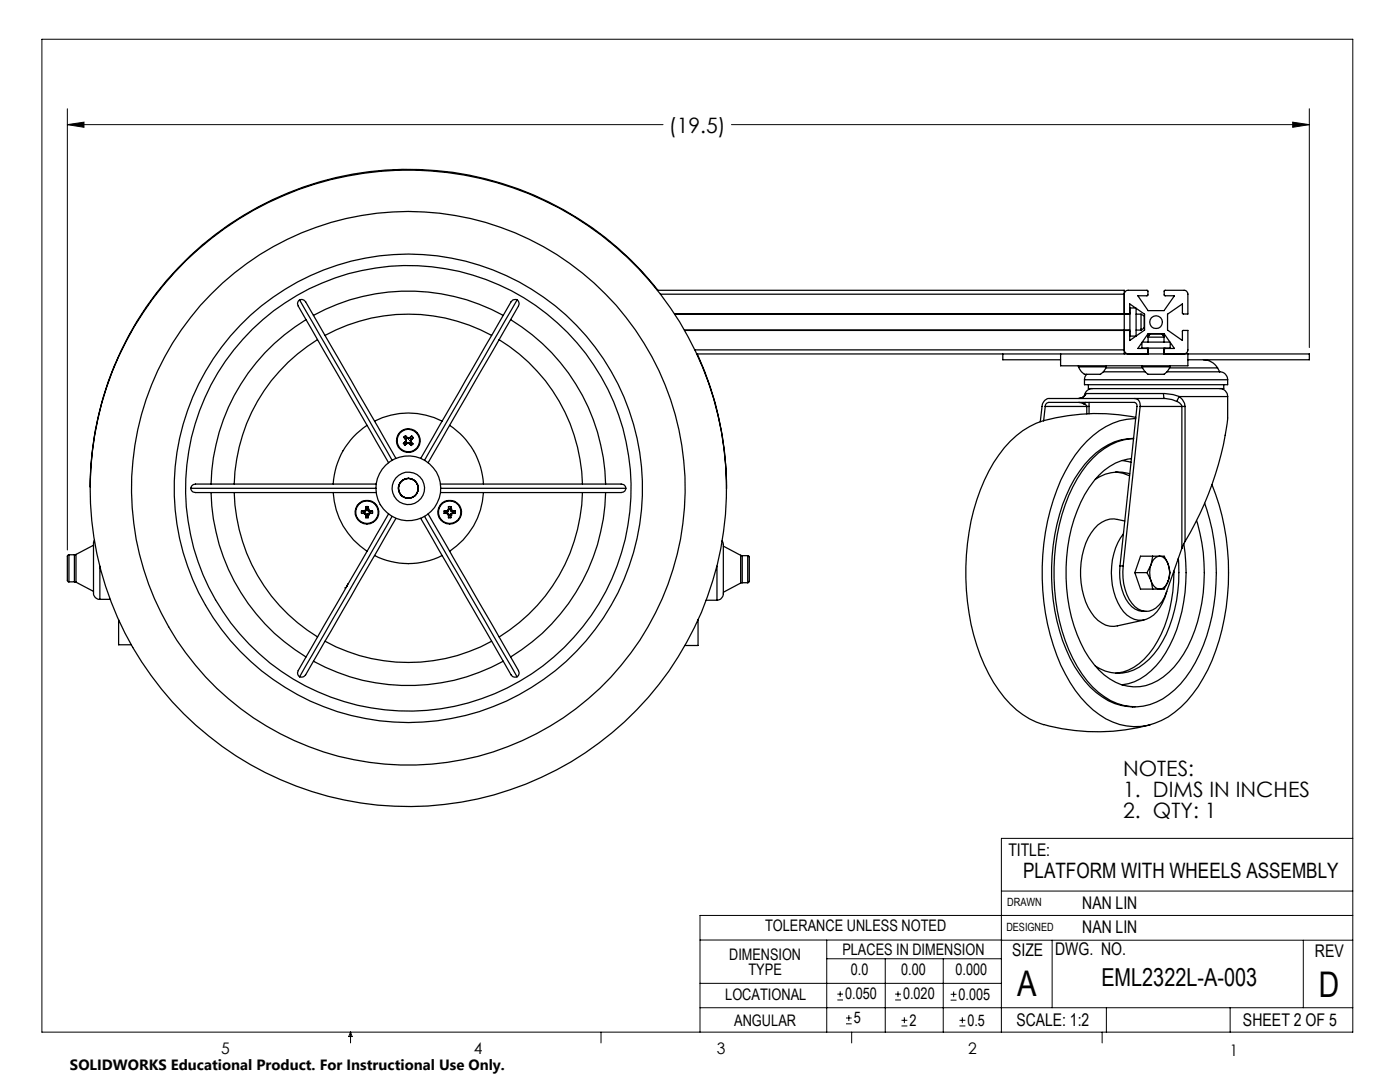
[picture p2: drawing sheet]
<svg xmlns="http://www.w3.org/2000/svg" width="279mm" height="216mm" viewBox="0 0 279 216" stroke-linecap="round" stroke-linejoin="round" font-family="sans-serif">
<g fill="none" stroke="#000" stroke-width=".2">
<path d="M8.4 7.8h261.6v198.2h-261.6zM13.4 24.9l3.4-.5v1zM13.4 21.7v88M13.4 24.9h118.9M146 24.9h115.3M258 24.4l3.3 .5-3.3 .5zM261.3 21.7v47.7M199.8 177.8h70.2M270 167.3h-70.2v38.7M139.7 187.6h60.2M139.7 196.2h60.1M165 187.6v18.4"/>
<path d="M165 191.3h34.8M167.1 199.5h1.1M167.1 198.4h1.1M167.7 197.8v1.1M176.7 191.3v14.7M178.6 199.5h1.2M178.6 198.4h1.2M179.2 197.8v1.1M188.2 191.3v14.7M189.7 199.6h1.2M189.7 198.4h1.2M190.3 197.8v1.2"/>
<path d="M199.8 187.6h70.2M210 187.6v13.5M260.1 187.6v13.5M270 182.7h-130.3v23.3M70 206v2.1M70 206l.3 .8h-.7zM119.9 206v2.1M139.7 201.1h130.3M168.8 204.3h1.2M168.8 203.1h1.2M169.4 202.6v1.1M170 206v2.1"/>
<path d="M179.9 204.7h1.2M179.9 203.6h1.2M180.5 203v1.2M191.5 204.7h1.2M191.5 203.6h1.2M192.1 203v1.2M220 206v2.1M220.8 201.1v4.9M245.5 201.1v4.9"/>
</g>
<path d="M13.4 24.9l3.4-.5v1zM258 24.4l3.3 .5-3.3 .5z" fill="#000"/>
<g fill="none" stroke="#000" stroke-width=".25">
<path d="M59.8 59.9l.1-.1a.89 .89 0 0 1 1.1 .4l18 31.3M59.8 59.9l-.2 .1a.95 .95 0 0 0-.1 1.1l18 31.2M59.8 59.9l18.4 31.9M103.2 59.9h.1a.96 .96 0 0 1 .2 1.2l-18.1 31.2M103.2 59.9l-.2-.1a1.04 1.04 0 0 0-1 .4l-18 31.3M103.2 59.9l-18.5 31.9M131.2 57.9h93.2v.8M131.3 57.9a63.5 63.5 0 0 0-70.6-20.6 63.5 63.5 0 0 0-42.7 59.9M131.8 58.7h92.6M224.4 58.7a.78 .78 0 0 1 .8-.8l3.9 .1-.1 1h-1.9l2 3h3.2l2.1-3h-2v-1l3.9-.1a.78 .78 0 0 1 .8 .8v4l-1.1-.2v-1.9l-3 2.1v3.2l3 2v-1.9l1.1-.1v3.9a.85 .85 0 0 1-.8 .8M224.4 58.7v11.1M61.1 63.8a39.5 39.5 0 0 0-19 32.8"/>
<path d="M62.5 62.9a39.4 39.4 0 0 1 37.9 0M63.4 67.8a34.8 34.8 0 0 0-16.7 28.8M64.9 66.9a34.7 34.7 0 0 1 33.2 0M99.6 67.8a34.8 34.8 0 0 1 16.6 28.8M101.9 63.8a39.5 39.5 0 0 1 19 32.8M134.6 62.7h90.9M136.6 65.9h88.9M138.7 69.8h85.7M139 70.6h122.3v1.2h-24.2M139.1 70.6a64.3 64.3 0 0 1 5.9 26.9M200.1 70.6v1.2h11.6M211.7 70.6v2.4h25.4v-2.4"/>
<path d="M215.2 73.2l.1 .2a2.28 2.28 0 0 0 1.2 1.3h2.3a1.55 1.55 0 0 0 1.8-1.1l.2-.4M215.2 73.2h5.6M215.2 73v.2M216.4 75.8v1h28.6v-1M216.4 75.8h28.6M216.5 78.8h-.1a1.07 1.07 0 0 1-1.1 .7M216.5 78.8h.1M216.7 78.5h15.5M216.7 78.5a1.58 1.58 0 0 1-1.4 1M216.7 78.5l-.2 .3M216.9 74.7l-.4 .5-.1 .6M217.2 76.8v.7h27v-.7"/>
<path d="M218 77.5a1.52 1.52 0 0 0-1.5 1.3M220.2 74.2h8.3M220.7 73.4h7.3M220.8 73v.2M224.4 69.8v.8M224.4 69.8a.85 .85 0 0 0 .8 .8M225.2 62.7l.3-.2v-1.9l2.9 2.1v3.2l-2.9 2v-1.9l-.1-.1h-88.8M226.4 79.5a1.27 1.27 0 0 1 1.1 1.6M226.6 61.5h-1.1v5.6h1.2v-5.6M226.7 65.9h1M226.7 62.7h1M227.7 62.7v3.2"/>
<path d="M227.7 62.7l.7 .3v2.5l-.7 .4M227.9 69.5h5.6M227.9 68.3v1.2M227.9 73.2l.1 .2a2.28 2.28 0 0 0 1.2 1.3h2.3a1.55 1.55 0 0 0 1.8-1.1l.2-.4M227.9 73.2h5.6M227.9 73v.2M228 68.3h5.5M228.9 69.5l.2 .2M229.1 67h.2M229.1 67v1.3M229.1 69.5v1.1M229.1 69.5h-2l2-2.9h3.2l2.1 2.9h-2.1"/>
<path d="M229.4 66.6l-.3 .4M229.5 66.6h2.5l.3 .7h-3.2zM232.1 66.6l.2 .4M232.1 67h.2M232.2 78.5l1.9 .2 1.3 .4M232.2 78.5l.1 1M232.3 67v1.3M232.3 69.5v1.1M232.3 79.5h-22.9a1.56 1.56 0 0 0-1.4 1.6l-.4 3M232.3 79.5l1.6 .2 1 .4M232.6 69.5l-.3 .2v.9M232.9 74.2h10.5"/>
<path d="M233.4 73.4h9.6M233.5 73v.2M233.5 68.3v1.2M235.4 79.1l-.5 1M235.4 79.1a2.8 2.8 0 0 1 1.1 2M235.4 79.1h9.6M240.2 71.8a3.4 3.4 0 0 1 2.8 1.6M243 73.4l.4 .8M243.4 74.2a1.57 1.57 0 0 1 1.6 1.6M243.4 77.5a1.57 1.57 0 0 1 1.6 1.6M245 79.1a41.2 41.2 0 0 1-2.4 15.5l-.7 2a63.6 63.6 0 0 1-5.4 11.5M38.1 97.4v.2a.92 .92 0 0 0 .9 .7h36.1"/>
<path d="M38.1 97.4h36.9M42.1 98.3a39.4 39.4 0 0 0 19 32.8M46.7 98.3a34.8 34.8 0 0 0 16.7 28.8M66.5 98.3a15 15 0 0 0 6.7 11.7M73.2 84.9a15 15 0 0 0-6.7 11.7M74.8 84a14.8 14.8 0 0 1 13.4 0M75.1 96.6h-36.1a.88 .88 0 0 0-.9 .8M80.5 88.5l.3 .3M80.6 87.2l.3 .4M80.6 87.2l.4 .3M80.9 88.1h.1M80.9 88.1l-.4 .4"/>
<path d="M80.9 87.6v.1M80.9 88.1l.1 .1M80.9 86.9l.4 .4M80.9 86.9l-.3 .3M80.9 87.7l.1 .2M80.9 88.3l.2 .1M80.9 86.9l.2 .4M80.9 88.3l-.4 .2M81 88.2h.1M81 87.5v.1M81 88.2l-.1 .1M81 87.9l-.1 .2"/>
<path d="M81 87.9h.1M81 87.6h-.1M81 87.6l-.1 .1M81 87.6l.1 .3M81.1 87.9h.1M81.1 87.9l-.1 .3M81.1 88.4l-.3 .4M81.1 87.3l-.1 .2M81.1 88.4l.1 .1M81.1 87.3l.1 .1M81.2 88.4v.1M81.2 88.4h-.1"/>
<path d="M81.2 88.5l-.4 .3M81.2 87.4h.1M81.2 88.5h.1M81.2 87.4l.3 .1M81.3 87.3l.2 .1M81.3 87.3h.1M81.3 87.3l-.1 .1M81.5 88.4l-.3 .1M81.5 88.3v.1M81.5 88.4h.1M81.5 88.3h.1M81.5 88.3l-.3 .1"/>
<path d="M81.5 88.4l.2 .1M81.5 87.4v.1M81.5 87.4h.1M81.5 87.5v.1M81.5 88.3l.3 .1M81.5 87.4v.2M81.7 88.5l.4 .4M81.7 88.5h.1M81.8 87.3l-.3 .1M81.8 87.3h.1M81.8 88.4h.1M81.8 87.3v.2"/>
<path d="M81.8 88.4l-.1 .1M81.8 87.3v.1M81.8 88.4v.1M81.8 87.5l-.3 .1M81.8 88.5l.3 .4M81.9 87.4l.2 .2M81.9 87.9h.1M81.9 87.9l.1 .3M81.9 87.4l-.1 .1M82 88.2v.1M82 87.9l.1 .3M82 87.9h.1"/>
<path d="M82 87.6l.1 .1M82 87.6l-.1 .3M82 87.6h.1M82 88.3l-.2 .2M82 88.3l.4 .3M82.1 88.2h.1M82.1 88.2h-.1M82.1 87.6h-.1M82.1 87.7l-.1 .2M82.1 87.7h.1M82.1 88.2l.3 .4M82.1 88.2l-.1 .1"/>
<path d="M82.2 87l.3 .3M82.2 87l-.4 .3M82.2 87l-.3 .4M82.4 88.6l-.3 .3M82.5 87.3l-.4 .4M82.5 87.3l-.4 .3M87.9 96.6h36.1a.92 .92 0 0 1 .9 .6v.2M87.9 97.4h37M89.7 84.9a15 15 0 0 1 6.8 11.7M96.5 98.3a15 15 0 0 1-6.8 11.7M116.2 98.3a34.8 34.8 0 0 1-16.6 28.8M120.9 98.3a39.4 39.4 0 0 1-19 32.8"/>
<path d="M124.9 97.4v.2a.86 .86 0 0 1-.9 .7h-36.1M208.3 84a16.4 16.4 0 0 0-8.9 6.8 41.4 41.4 0 0 0-6.6 24.6 40.7 40.7 0 0 0 6.6 22.4 16.4 16.4 0 0 0 10 7.1 40.2 40.2 0 0 0 20.2-.3M208.6 81.1a.78 .78 0 0 1 .7-.8h17.1a.7 .7 0 0 1 .5 .8l-3.4 31.8M208.6 81.1h8.3M208.6 81.1l-.3 2.9M215.3 80.3l1.1 .3M216.4 80.6l.3 .2 .2 .3M216.7 80.3l-.3 .3M216.9 81.1h.4M216.9 81.1v1.5M217.3 80.3v.8M217.3 81.1v1.4"/>
<path d="M222.6 94.2l1.5 .2 1.3 .5M223.9 91.9l1.8 .4M225.5 94.5a7.8 7.8 0 0 0-6.9 1.1M225.8 91.5a11.7 11.7 0 0 0-8.5 5.8 33 33 0 0 0-3.9 23.9 24.1 24.1 0 0 0 6.9 13.5 9.2 9.2 0 0 0 13-.5 23.8 23.8 0 0 0 6.6-13.9 36.4 36.4 0 0 0-1.1-16.4M226.7 83.3a39.3 39.3 0 0 0-18.4 .7M226.7 83.5a13.5 13.5 0 0 0-9.8 4.6 32.3 32.3 0 0 0-7.8 15.9 46.7 46.7 0 0 0 3.5 30.5 20 20 0 0 0 9.5 9.6 12.3 12.3 0 0 0 13.6-3 31.9 31.9 0 0 0 8.6-17.7 48.2 48.2 0 0 0-2.4-26.7M227.5 81.1h8.4M227.5 81.1l-3.3 31.8M234.9 80.1h.1a1.27 1.27 0 0 1 .9 1M235.9 81.1h.6M235.9 81.1v28.3M236.5 81.1v27"/>
<path d="M13.8 110.7l-.4 .2v5l.4 .2M13.8 110.7v5.4M13.8 110.7h1.1M13.8 116.1h1.1M14.9 116.1l.3 .1M14.9 110.7v5.4M15.2 110.6l-.3 .1M15.2 110.6v5.6M15.2 116.2l3.5 1.8M18.7 108.8l-3.5 1.8M18.8 107.8l-.1 .4v8.1a5.2 5.2 0 0 0 .2 2.7l.5 .5 .5 .1M19.9 113v6.6"/>
<path d="M19.9 119.6h2.1M69.4 116.5l-.3 .7-.3 .1M72.1 102h.5M72.1 102v.4M72.1 102.4h.5M72.1 102l.5 .1M72.6 102.1v.2M72.6 102.3h.1M72.6 102.1h.1M72.6 102.3l-.5 .1M72.6 102.4h.1M72.6 102h.1"/>
<path d="M72.6 102l.1 .1M72.7 102.4l.2 .2M72.7 102.1h.1M72.7 102.3h.1M72.7 102v.1M72.7 102.3v.1M72.7 102.3l.3 .1M72.7 102.3l-.1 .1M72.9 101.8h.1M72.9 102.6l.1 .2M72.9 101.8l-.2 .2M72.9 102.6h.1"/>
<path d="M72.9 101.8l.1 .2M72.9 101.8l.1 .1M73 102.4l-.1 .2M73 102.4v.1M73 102l-.3 .1M73 102.8h.1M73 102.8v.5M73 103.3h.5M73 101.1h.5M73 101.1v.5M73 101.6h.1M73 101.6l-.1 .2"/>
<path d="M73 102.5l-.1 .1M73 101.9v.1M73 102.5l.1 .3M73 101.1l.1 .4M73.1 101.6h.1M73.1 102.8h-.1M73.1 101.6l-.1 .3M73.1 102.8h.1M73.1 101.5h.3M73.1 102.9h.3M73.1 102.9l-.1 .4M73.1 101.5v.1"/>
<path d="M73.1 102.8v.1M73.4 101.6h.1M73.4 102.8h.1M73.4 101.6l.1 .3M73.4 101.5v.1M73.4 102.8v.1M73.4 102.9l.1 .4M73.5 102.8v.5M73.5 102.8h.1M73.5 101.6l.1 .2M73.5 101.6h.1M73.5 101.1v.5"/>
<path d="M73.5 101.9v.1M73.5 102.5l.1 .1M73.5 101.6h-.1M73.5 102.5l-.1 .3M73.5 101.1l-.1 .4M73.5 102.4l.1 .2M73.5 102.4v.1M73.5 102l.3 .1M73.6 101.8h.1M73.6 102.6l-.1 .2M73.6 101.8l-.1 .1M73.6 102.6h.1"/>
<path d="M73.6 101.8l.2 .2M73.6 101.8l-.1 .2M73.8 102.3h.1M73.8 102.1h.1M73.8 102.3v.1M73.8 102.3l-.3 .1M73.8 102.4l-.2 .2M73.8 102.4h.1M73.8 102.4h.5M73.8 102h.5M73.8 102h.1M73.8 102v.1"/>
<path d="M73.9 102.1v.2M73.9 102.3l.4 .1M74.3 102v.4M74.3 102l-.4 .1M74.8 110.8a14.8 14.8 0 0 0 13.4 0M77.5 102.6l-18 31.2a.9 .9 0 0 0 .3 1.2M78.2 103l-18.4 32M79 103.4l-18 31.3a.98 .98 0 0 1-1.2 .3M84 103.4l18 31.3a.94 .94 0 0 0 1.2 .3M84.7 103l18.5 32M85.4 102.6l18.1 31.2a.84 .84 0 0 1-.3 1.2M88.7 102h.4"/>
<path d="M88.7 102v.4M88.7 102.4h.4M88.7 102l.4 .1M89.1 102.1v.2M89.1 102.3h.1M89.1 102.1h.1M89.1 102.3l-.4 .1M89.1 102h.1M89.1 102.4h.1M89.1 102.4l.3 .2M89.1 102l.1 .1M89.2 102.3l-.1 .1"/>
<path d="M89.2 102.3l.3 .1M89.4 102.6h.1M89.4 101.8l-.3 .2M89.4 101.8l.1 .2M89.4 101.8h.1M89.4 102.6l.1 .2M89.4 101.8l.1 .1M89.5 102.4l-.1 .2M89.5 102.4v.1M89.5 102l-.3 .1M89.5 102.8h.1M89.5 102.8v.5"/>
<path d="M89.5 103.3h.5M89.5 101.1h.5M89.5 101.1v.5M89.5 101.6h.1M89.5 101.6l-.1 .2M89.5 102.5l-.1 .1M89.5 101.9v.1M89.5 102.5l.1 .3M89.5 101.1l.1 .4M89.6 101.6h.1M89.6 102.9h.3M89.6 101.5h.3"/>
<path d="M89.6 101.6l-.1 .3M89.6 102.8h-.1M89.6 101.5v.1M89.6 102.8v.1M89.6 102.9l-.1 .4M89.9 102.8h.1M89.9 101.6h.1M89.9 101.5v.1M89.9 102.8v.1M89.9 102.9l.1 .4M89.9 101.6l.1 .3M90 102.8v.5"/>
<path d="M90 102.8h.1M90 101.6l.1 .2M90 101.6h.1M90 101.1v.5M90 101.9v.1M90 102.5l.1 .1M90 101.6h-.1M90 102.5l-.1 .3M90 101.1l-.1 .4M90 102.4l.1 .2M90 102.4v.1M90 102l.3 .1"/>
<path d="M90.1 101.8h.1M90.1 102.6h.1M90.1 102.6l-.1 .2M90.1 101.8l.2 .2M90.1 101.8l-.1 .1M90.3 102.4l-.2 .2M90.3 102.3h.1M90.3 102.1h.1M90.3 102.4h.1M90.3 102h.1M90.3 102v.1M90.3 102.3v.1"/>
<path d="M90.3 102.3l-.3 .1M90.3 102.4h.5M90.3 102h.5M90.4 102.1v.2M90.4 102.3l.4 .1M90.8 102v.4M90.8 102l-.4 .1M140.9 119.8h2.2M143.1 113v6.8M144.1 107.9a3.9 3.9 0 0 1 .3 2.4v6.1a4.8 4.8 0 0 1-.3 2.8l-.3 .4-.7 .2M144.4 109l3.4 1.8M147.8 110.8l.3 .1"/>
<path d="M147.8 110.8v5.5M147.8 116.3l-3.4 1.9M148.1 116.3h-.3M148.1 110.9v5.4M148.1 116.3h1.1M148.1 110.9h1.1M149.2 110.9l.3 .2v4.9l-.3 .3M149.2 110.9v5.4M223.5 112.9a10.1 10.1 0 0 0 2.3 8.1 3.6 3.6 0 0 0 2.9 1M223.5 112.9h.7M224.2 106.5a13.7 13.7 0 0 0 0 15.6 4.1 4.1 0 0 0 6.7 0 11.3 11.3 0 0 0 2-4.1M224.5 104a5.1 5.1 0 0 0-4.6 .2 10.6 10.6 0 0 0-4.1 8 15 15 0 0 0 2.6 10.9 4.5 4.5 0 0 0 4.6 1.8l5.3-1.2"/>
<path d="M226.5 114.3l1.1 3.2h2.4M226.5 114.3h2.4M228.9 114.3l.8 1.6M229.7 115.9l.3 1.6M229.7 112.6a4.8 4.8 0 0 0 0 3.3M229.7 112.6l-.8 1.7M229.7 115.9a2.09 2.09 0 0 0 1.7 1.6M230 111h1.4M230 117.5h1.4M230 111h-2.4l-1.1 3.3M230 111l-.3 1.6M231.4 111a2.09 2.09 0 0 0-1.7 1.6"/>
<path d="M231.4 111a2.18 2.18 0 0 1 1.8 1.6M231.4 111h.9l.9 1.6M233.2 115.9a2.18 2.18 0 0 1-1.8 1.6M233.2 112.6a4.8 4.8 0 0 1 0 3.3M233.2 115.9l-.9 1.6h-.9M233.2 112.6l.3 1.7-.3 1.6M234.3 113.9a26.8 26.8 0 0 1-5 16.6 9.6 9.6 0 0 1-6.7 3.8M235.2 111.4a29 29 0 0 1-4 17.9 9.8 9.8 0 0 1-8.4 5 8 8 0 0 1-4.2-1.4M235.9 109.4l-3.1 8.7a5.4 5.4 0 0 1-3.5 3.9 3.9 3.9 0 0 1-3.9-2.4 11.1 11.1 0 0 1-1.2-6.7M236.3 108.5a33.2 33.2 0 0 1-3.7 21.8 12.3 12.3 0 0 1-8.7 6.4M236.5 108.1l-.6 1.3M240.4 100.4a41.6 41.6 0 0 1-1 30.1 18.3 18.3 0 0 1-8.6 9.6 10.6 10.6 0 0 1-11.6-2 25.3 25.3 0 0 1-7.3-12.2 41.3 41.3 0 0 1 2.2-28.7 17.5 17.5 0 0 1 8.9-9l1.2-.4 2-.3a11.6 11.6 0 0 0-8.6 4 27.3 27.3 0 0 0-6.7 13.2 41.6 41.6 0 0 0 2.7 26.7 19.3 19.3 0 0 0 7.6 8.4 11 11 0 0 0 5.4 1.2"/>
<path d="M23.7 123.7v5h2.5M62.5 131.9a39.4 39.4 0 0 0 37.9 0M64.9 128a34.7 34.7 0 0 0 33.2 0M139.3 123.6v5.2h-2.6"/>
<circle cx="230.7" cy="64.3" r="1.28"/>
<circle cx="81.5" cy="97.4" r="6.5"/>
<circle cx="81.5" cy="97.4" r="63.5"/>
<circle cx="81.5" cy="97.4" r="46.7"/>
<circle cx="81.5" cy="97.4" r="55.2"/>
<circle cx="81.5" cy="97.5" r="1.98"/>
<circle cx="81.5" cy="97.4" r="2"/>
<circle cx="81.5" cy="87.9" r="2.24"/>
<circle cx="81.5" cy="87.9" r="2.37"/>
<circle cx="81.5" cy="97.4" r="3.2"/>
<circle cx="81.5" cy="97.4" r="1.97"/>
<circle cx="81.5" cy="97.4" r="44.5"/>
<circle cx="73.2" cy="102.2" r="2.37"/>
<circle cx="73.2" cy="102.2" r="2.25"/>
<circle cx="89.7" cy="102.2" r="2.37"/>
<circle cx="89.7" cy="102.2" r="2.25"/>
</g>
<g font-size="7.1">
<text x="203" y="198.7">A</text>
<text x="263.2" y="198.9">D</text>
</g>
<text font-size="4.9" x="219.8" y="196.7">EML2322L-A-003</text>
<g font-size="4.2">
<text x="133.5" y="26.5">(19.5)</text>
<text x="224.2" y="154.8">NOTES:</text>
<text x="224.2" y="158.9">1. DIMS IN INCHES</text>
<text x="224.2" y="163.1">2. QTY: 1</text>
<text x="204.2" y="175.1">PLATFORM WITH WHEELS ASSEMBLY</text>
</g>
<g font-size="3.5">
<text x="201.2" y="170.7">TITLE:</text>
<text x="216" y="181.4">NAN LIN</text>
<text x="202" y="190.7">SIZE</text>
<text x="210.6" y="190.6">DWG. NO.</text>
<text x="216" y="186.2">NAN LIN</text>
<text x="262.4" y="190.9">REV</text>
<text x="202.9" y="204.6">SCALE: 1:2</text>
<text x="248.1" y="204.6">SHEET 2 OF 5</text>
</g>
<g font-size="3.2">
<text x="152.7" y="185.7">TOLERANCE UNLESS NOTED</text>
<text x="145.5" y="191.5">DIMENSION</text>
<text x="168.1" y="190.5">PLACES IN DIMENSION</text>
<text x="149.4" y="194.6">TYPE</text>
<text x="169.8" y="194.6">0.0</text>
<text x="179.8" y="194.6">0.00</text>
<text x="190.7" y="194.6">0.000</text>
<text x="144.7" y="199.6">LOCATIONAL</text>
<text x="168.7" y="199.4">0.050</text>
<text x="180.2" y="199.4">0.020</text>
<text x="191.3" y="199.5">0.005</text>
<text x="146.5" y="204.6">ANGULAR</text>
<text x="170.4" y="204.2">5</text>
<text x="181.5" y="204.6">2</text>
<text x="193.1" y="204.6">0.5</text>
<text x="44.2" y="210.4">5</text>
<text x="94.6" y="210.3">4</text>
<text x="143.1" y="210.4">3</text>
<text x="193.2" y="210.3">2</text>
<text x="245.4" y="210.6">1</text>
</g>
<text font-size="3" x="14" y="213.5">SOLIDWORKS Educational Product. For Instructional Use Only.</text>
<g font-size="2.3">
<text x="200.8" y="185.7">DESIGNED</text>
<text x="201" y="180.9">DRAWN</text>
</g>
</svg>
